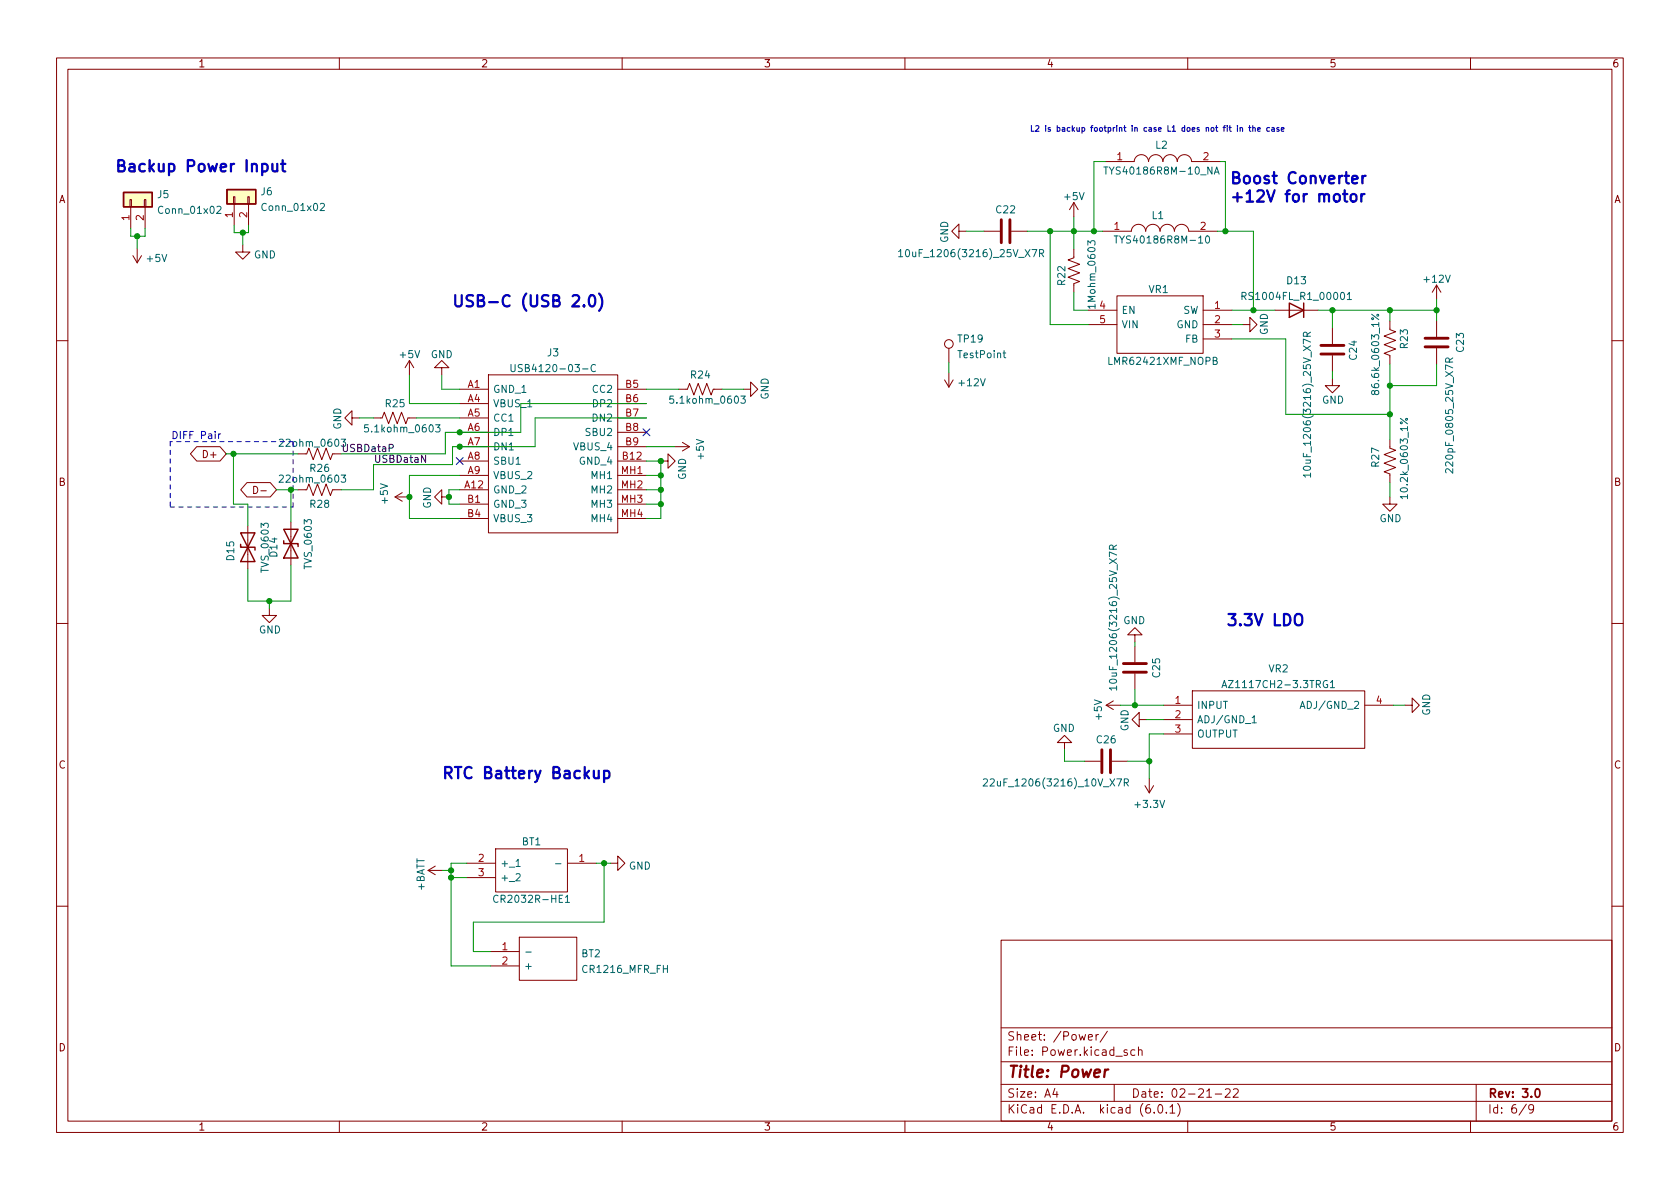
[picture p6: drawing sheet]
<svg xmlns="http://www.w3.org/2000/svg" width="297mm" height="210mm" viewBox="0 0 297 210" stroke-linecap="round" stroke-linejoin="round" font-family="sans-serif">
<g fill="none" stroke="#840000" stroke-width=".18">
<path d="M10 10.2h277v190.1h-277zM12 12.2h273v186.1h-273zM60 10.2v2M110 10.2v2M160 10.2v2M210 10.2v2M260 10.2v2M23 35.3h.2v1.3h-.2zM23.1 36.6v3.8M25.5 35.3h.3v1.3h-.3zM25.7 36.6v3.8M41.3 34.8h.2v1.3h-.2z"/>
<path d="M41.4 36.1v3.8M43.8 34.8h.3v1.3h-.3zM43.9 36.1v3.8M189.9 35.8v2.5M189.9 35.8l-.8 1.3M189.9 35.8l.7 1.3M195.5 28.6h5a1.27 1.27 0 0 1 1.3-1.3 1.27 1.27 0 0 1 1.3 1.3 1.27 1.27 0 0 1 1.2-1.3 1.27 1.27 0 0 1 1.3 1.3 1.27 1.27 0 0 1 1.3-1.3 1.27 1.27 0 0 1 1.3 1.3 1.27 1.27 0 0 1 1.2-1.3 1.27 1.27 0 0 1 1.3 1.3h5.1M23.5 45.2l.8 1.3M24.3 43.9v2.6M25 45.2l-.7 1.3M42.9 43.3v1.3h1.3l-1.3 1.2-1.2-1.2h1.2M169.5 40.9v-1.3l-1.2 1.3 1.2 1.3v-1.3h1.3"/>
<path d="M174 40.9h2.8M178.8 40.9h2.8M189.9 44.1v1.5l-1.1 .4 2.1 .7-2.1 .8 2.1 .8-2.1 .7 2.1 .8-1 .4v1.5M192.4 54.9h5.1M192.4 57.4h5.1M194.9 40.9h5.1a1.27 1.27 0 0 1 1.3-1.2 1.27 1.27 0 0 1 1.3 1.2 1.27 1.27 0 0 1 1.2-1.2 1.27 1.27 0 0 1 1.3 1.2 1.27 1.27 0 0 1 1.3-1.2 1.27 1.27 0 0 1 1.2 1.2 1.27 1.27 0 0 1 1.3-1.2 1.27 1.27 0 0 1 1.3 1.2h5.1M197.5 52.3h15.2v10.2h-15.2zM212.7 54.9h5.1M212.7 57.4h5.1M212.7 59.9h5.1M219.7 57.4h1.3v-1.3l1.2 1.3-1.2 1.3v-1.3M225.4 54.9h7.6"/>
<path d="M235.6 58v2.8M245.7 56.8v1.5l1.1 .4-2.1 .7 2.1 .8-2.1 .8 2.1 .7-2.1 .8 1 .4v1.5M254 50.4v2.6M254 56.8v2.8M254 50.4l-.8 1.3M254 50.4l.8 1.3M10 60.2h2M34.8 79h4.1l1.1 1.3-1.1 1.2h-4.1l-1.1-1.2zM62.2 73.9v-1.3l-1.2 1.3 1.2 1.3v-1.3h1.3M66 73.9h1.6l.3-1 .8 2 .8-2 .7 2 .8-2 .8 2 .3-1h1.6M72.4 63.7l-.8 1.3M72.4 63.7v2.6"/>
<path d="M72.4 63.7l.8 1.3M78.1 65h1.3l-1.3-1.3-1.3 1.3h1.3v1.3M81.3 68.8h5.1M81.3 79h5.1M81.3 71.4h5.1M81.3 73.9h5.1M81.3 76.4h5.1M86.4 66.3h22.8v27.9h-22.8zM109.2 68.8h5.1M109.2 79h5.1M109.2 71.4h5.1M109.2 73.9h5.1"/>
<path d="M109.2 76.4h5.1M119.4 79h2.5M120 68.8h1.5l.4-1 .8 2 .7-2 .8 2 .8-2 .7 2 .4-1h1.5M120.6 78.2l1.3 .8M121.9 79l-1.3 .8M131.4 68.8h1.3v-1.2l1.3 1.2-1.3 1.3v-1.3M167 67.2l.8 1.2M167.8 61.6v2.5M167.8 65.9v2.5M168.5 67.2l-.7 1.2M235.6 66.9v1.3h1.3l-1.3 1.3-1.3-1.3h1.3M235.6 62.9v2.8"/>
<path d="M245.7 77.7v1.5l1.1 .4-2.1 .8 2.1 .7-2.1 .8 2.1 .8-2.1 .7 1 .4v1.5M254 61.6v2.8M285 60.2h2M43.7 85.3h4.1l1.1 1.3-1.1 1.3h-4.1l-1.1-1.3zM43.8 93v7.6M44.9 86a.64 .64 0 0 1 .7 .6 .64 .64 0 0 1-.7 .7zM46.1 86.8h1M51.4 92.3v7.6M52.7 80.3h1.5l.4-1.1 .8 2.1 .7-2.1 .8 2.1 .8-2.1 .7 2.1 .4-1h1.5M52.7 86.6h1.5l.4-1 .8 2 .7-2 .8 2 .8-2 .7 2 .4-1h1.5M69.8 87.9l1.3 .7M69.8 87.9h2.6"/>
<path d="M71.1 87.1l-1.3 .8M78.1 87.9v-1.3l-1.3 1.3 1.3 1.2v-1.2h1.3M81.3 86.6h5.1M81.3 81.5h5.1M81.3 84.1h5.1M81.3 89.1h5.1M81.3 91.7h5.1M109.2 86.6h5.1M109.2 81.5h5.1M109.2 84.1h5.1M109.2 89.1h5.1M109.2 91.7h5.1"/>
<path d="M116.8 81.5h1.3v-1.2l1.3 1.2-1.3 1.3v-1.3M245.7 87.9v1.2h1.3l-1.3 1.3-1.2-1.3h1.2M10 110.2h2M47.6 107.6v1.2h1.3l-1.3 1.3-1.2-1.3h1.2M200.7 112.3h1.2l-1.2-1.3-1.3 1.3h1.3v1.2M200.7 114.3v2.8M200.7 119.1v2.8M285 110.2h2M188.2 131.3h1.3l-1.3-1.3-1.3 1.3h1.3v1.3M191.8 134.6h2.8M195.6 124.7h2.5M195.6 124.7l1.2 .8"/>
<path d="M196.6 134.6h2.8M196.8 123.9l-1.2 .8M201.4 127.2v-1.2l-1.2 1.2 1.2 1.3v-1.3h1.3M202.4 138.9l.8 1.3M203.2 137.7v2.5M204 138.9l-.8 1.3M205.7 124.7h5.1M205.7 127.2h5.1M205.7 129.8h5.1M210.8 122.2h30.5v10.1h-30.5zM241.3 124.7h5.1M248.4 124.7h1.3v-1.3l1.3 1.3-1.3 1.3v-1.3"/>
<path d="M75.7 153.9l1.3 .8M75.7 153.9h2.5M77 153.2l-1.3 .7M82.5 152.6h5.1M82.5 155.2h5.1M87.6 150.1h12.7v7.6h-12.7zM100.3 152.6h5.1M107.9 152.6h1.3v-1.2l1.3 1.2-1.3 1.3v-1.3M10 160.2h2M86.7 168.3h5.1M86.7 170.8h5.1M91.8 165.7h10.2v7.6h-10.2z"/>
<path d="M177 166.3h108v32h-108zM285 160.2h2M60 198.3v2M110 198.3v2M160 198.3v2M177 194.8h108M177 191.8h108M177 187.8h108M177 181.8h108M186.5 192.5l-.4 1h1M186.9 193v1M192.4 183.4l.7-.1v-.3l-.5-.1-.2 .2 .1 .8h.6"/>
<path d="M193.8 182.9v1M194.2 182.9l-.3 .1-.1 .2M195.8 182.4l-1.3 1.9M197 191.8v3M199.3 185.7l-.4-.1-.2 .2 .1 .3 .5 .1v.4h-.6M200.6 185.7l-.4-.1-.3 .3v.4l.2 .3h.5M201.3 185.8l.2-.2 .4 .1v.9M201.3 185.1v1.5M204.1 196.7v.1M204.9 195.4l.2-.1a.81 .81 0 0 1 .6 .7 .81 .81 0 0 1-.3 .8h-.2a.81 .81 0 0 1-.6-.6 .81 .81 0 0 1 .3-.8zM206.2 196.7v.1M206.9 195.8l.4-.5v1.5"/>
<path d="M206.9 196.8h.8M208.2 195.1a1.72 1.72 0 0 1 0 2.3M210 198.3v2M214.9 193.5h1.1M216.6 192.7l.6-.2 .2 .2 .1 .3-.9 1h.9M218.1 192.7l.5-.2 .3 .2v.3l-.9 1h.9M260 198.3v2M261 191.8v6.5M269.9 195.3l-1.3 1.9M271.2 196l-.3 .3h-.3l-.3-.3 .1-.6 .5-.1 .2 .2a.99 .99 0 0 1-.4 1.3h-.3"/>
<circle cx="167.8" cy="60.8" r=".76"/>
</g>
<path d="M271.6 192.6l.2-.1a.82 .82 0 0 1 .6 .7 .82 .82 0 0 1-.3 .8h-.2a.81 .81 0 0 1-.6-.6 .81 .81 0 0 1 .3-.8z" fill="none" stroke="#840000" stroke-width=".3"/>
<path d="M195.4 189.1l-.2 1.4M196 189.1l-.4 .1-.3 .3" fill="none" stroke="#840000" stroke-width=".4"/>
<g fill="none" stroke="#006464" stroke-width=".18">
<path d="M38.3 36.6l.5-.1 .3 .3-.8 .9h.8M56.6 36.1l.5-.1 .3 .3-.8 .9h.8M195.2 29.5h.7M195.5 29.5v1.3M214.7 30.8l.4-1.3 .4 1.3M214.8 30.4h.6M158.9 44.5l.3-.4v1.3M158.9 45.4h.7M183.8 44.8l.6-.1 .1-.1v-.3l-.7-.2v1.3M184.1 44.8l.4 .6M192.3 43.3v-.7l.5 .4 .1-.4h.6l.1 .2-.1 .5M197 41.7h.7"/>
<path d="M197.4 41.7v1.3M213.3 41.8l.1-.1a.68 .68 0 0 1 .5 .7 .68 .68 0 0 1-.5 .6l-.1-.1-.2-.4zM219.6 52.4l.6-.1 .1-.2v-.3l-.7-.1v1.3M219.9 52.4l.4 .6M231.1 59.5l-.1-.6-.1-.2-.3 .1-.2 .7h1.3M231.7 58.7l-.6 .5M238.2 52.1l.4-.4v1.3M238.2 53h.7M242.5 55.6l1.3 .9M49.4 77.8l.5-.1 .2 .3-.8 .9h.8M60.3 77.7h.8l-.4 .4 .4 .2v.5l-.2 .1-.6-.1M65.1 75.1h-.6l-.1 .6 .2-.1 .4 .1 .2 .1-.1 .5-.2 .1-.5-.1"/>
<path d="M77 75.1h.8l-.4 .5 .3 .1v.6l-.1 .1-.6-.1M90.4 64.5v1l.2 .2h.4l.1-.2v-1M105.3 64.6a.6 .6 0 0 0-.8 .4 .6 .6 0 0 0 .5 .7l.3-.1M119.1 70h-.6l-.1 .6 .2-.1 .4 .1 .1 .2v.4l-.2 .1-.5-.1M131 70h.8l-.4 .5 .3 .1v.6l-.2 .1-.5-.1M177.3 62.4h.5M177.5 62v1.1l.3 .2M243.1 69.3l.2-.2h.2l.3 .2-.1 .4-.4 .1-.2-.1-.2-.6h-.1l-.2 .1-.1 .3 .1 .2 .2 .1 .3-.3M247.6 74l1.3 .9M256.3 64l-.1-.6-.2-.1-.3 .1-.1 .6h1.3M256.9 63.3l-.6 .4M49.4 84.1l.5-.1 .2 .4-.8 .9h.8"/>
<path d="M60.3 84h.8l-.4 .5 .4 .1v.6l-.2 .1-.6-.1M196.8 97.1v-.6l-.2-.1-.3 .1-.1 .6h1.2M197.4 96.4l-.6 .4M231.7 84h-1.3l.4 .4M231.7 83.7v.7M248.9 87.8h-1.3l.4 .4M248.9 87.5v.7M256.9 82.9v.8l-.9-.8-.4 .2 .1 .5M173.9 137.8l.5-.1 .2 .4-.8 .9h.8M197.4 121.7h-1.2l.3 .3M197.4 121.3v.7M198.8 138.4l.6-.1 .1-.1v-.4l-.7-.1v1.3"/>
<path d="M199.1 138.4l.4 .6M216.1 121.6l.4-1.3 .4 1.3M216.2 121.2h.6M221.4 126.9l.4-.3v1.2M221.4 127.8h.7M229.9 125.3l.4-1.3 .4 1.3M230 124.9h.6M235.2 120.7l.4-.4v1.3M235.2 121.6h.7M88.1 158.4a.6 .6 0 0 0-.9 .4 .6 .6 0 0 0 .6 .8l.3-.1M91.3 154.6l.4-.1 .3 .4-.8 .9h.8M91.3 153.2h.7"/>
<path d="M98.2 152.7h1M100 158.7l.3-.4v1.3M100 159.6h.7M93 168.4h.9"/>
<circle cx="243.6" cy="55.8" r=".18"/>
<circle cx="248.7" cy="74.2" r=".18"/>
</g>
<path d="M177 38.9v4M178.6 38.9v4M252 59.8h4M233.6 62.6h4M233.6 61.1h4M252 61.3h4M198.6 118.9h4.1M198.6 117.3h4.1M194.8 132.6v4M196.3 132.6v4" fill="none" stroke="#840000" stroke-width=".51"/>
<path d="M21.8 34h5.1v2.6h-5.1zM40.1 33.5h5.1v2.6h-5.1zM228 53.6l2.5 1.3-2.5 1.2zM230.5 53.6v2.5M42.5 96.3v.5h2.6v.5M42.5 94.2h2.6l-2.6 5.1h2.6zM50.2 95.6v.5h2.5v.5M50.2 93.6h2.5l-2.5 5.1h2.5z" fill="none" stroke="#840000" stroke-width=".25"/>
<g fill="#ffffc2" stroke="#ffffc2" stroke-width=".18">
<path d="M21.8 34h5.1v2.6h-5.1z"/>
<path d="M40.1 33.5h5.1v2.6h-5.1z"/>
</g>
<path d="M68.8 79.2h.6l.1-.2v-.3l-.7-.1v1.2M75.2 80.5v1.3l-.7-1.3v1.3" fill="none" stroke="#0f0f0f" stroke-width=".18"/>
<g fill="none" stroke="#0000c2" stroke-width=".4">
<path d="M48.2 29l.1 1.2a.54 .54 0 0 0 .7-.1M49 29v1.3M49.7 29h.8M50 28.3v1.7l.1 .2 .4 .1M237.5 34.3h.7M237.7 33.6v1.8l.1 .2h.4M239 34.4a.54 .54 0 0 1 .8 .3v.6a.54 .54 0 0 1-.5 .4 .54 .54 0 0 1-.5-.4v-.6zM240.7 34.3v1.3M240.9 31.1v1.3M241.3 34.3a.51 .51 0 0 0-.6 .4M241.5 31.1a.51 .51 0 0 0-.6 .4M103.3 54v.1v.1l-.1-.1 .1-.1v.2"/>
<path d="M104.4 52.3a.47 .47 0 0 1 .8 .3 1.03 1.03 0 0 1-.6 1.6 1.33 1.33 0 0 1-.2-1.9zM105.9 51.9a2.29 2.29 0 0 1 0 3.1M229 108.9a.67 .67 0 0 1 .8-.3 .67 .67 0 0 1 .5 .6v.7a.67 .67 0 0 1-.7 .7 .67 .67 0 0 1-.7-.7zM105 136.3l.1 1.2a.54 .54 0 0 0 .8-.1M105.9 136.3v1.3M106.8 136.4l.6-.1 .4 .4v.5l-.2 .3-.2 .1-.6-.1M106.8 136.3v2"/>
</g>
<path d="M219.3 22.6h.3l.1 .6M220.8 22.6h.4M220.9 22.2v.9l.3 .1M221.5 22.6h.4v.6M221.5 22.2v1M222.4 22.9l.4-.1v-.2h-.3l-.1 .1v.5h.4M224.5 22.6h-.3l-.2 .1 .1 .5h.4M224.9 22.6h.4v.6M225.3 22.8l-.5 .2 .2 .2h.3M226.1 22.6h-.2l-.2 .1 .1 .1 .3 .1v.3h-.4M226.5 22.9l.5-.1v-.2h-.3l-.2 .1 .1 .5h.4" fill="none" stroke="#0000c2" stroke-width=".2"/>
<path d="M38.6 76.7v.9M39 76.7l-.4 .3" fill="none" stroke="#0000c2" stroke-width=".18"/>
<path d="M30.1 78.1v11.6M51.8 78.1h-21.7M30.1 89.7h21.7M51.8 89.7v-11.6" fill="none" stroke="#0000c2" stroke-width=".18" stroke-dasharray=".8 .8"/>
<g fill="none" stroke="#009600" stroke-width=".18">
<path d="M41.4 39.9v1.2h2.5v-1.2M189.9 38.3v5.8M195.5 28.6h-2.1v12.3M215.8 28.6h.9v12.3M23.1 40.4v1.4h2.6v-1.4M24.3 41.8v2.1M42.9 41.1v2.2M170.8 40.9h3.2M181.6 40.9h13.3M185.7 40.9v16.5h6.7M189.9 51.7v3.2h2.5M215.3 40.9h6.3v14"/>
<path d="M217.8 54.9h7.6M217.8 59.9h9.5v13.4h18.4M217.8 57.4h1.9M233 54.9h21M235.6 54.9v3.1M245.7 54.9v1.9M254 53v3.8M63.5 73.9h2.5M72.4 66.3v5.1h8.9M73.7 73.9h7.6M78.1 66.3v2.5h3.2M114.3 73.9h-19.7v5.1h-14.6v3.2h-14v4.4h-5.7"/>
<path d="M114.3 71.4h-22.2v5h-13.4v3.9h-18.4M114.3 79h5.1M114.3 68.8h5.7M127.6 68.8h3.8M167.8 64.1v1.8M235.6 65.7v1.2M245.7 64.4v13.3M254 64.4v3.8h-8.3M40 80.3h12.7M41.3 80.3v8.8h2.5v3.9M48.9 86.6h3.8M51.4 86.6v5.7"/>
<path d="M51.4 99.9v6.4h-7.6v-5.7M81.3 84.1h-8.9v7.6h8.9M81.3 86.6h-1.9v2.5h1.9M114.3 86.6h2.5M114.3 81.5h2.5v10.2h-2.5M114.3 84.1h2.5M114.3 89.1h2.5M245.7 85.3v2.6M47.6 106.3v1.3M200.7 113.5v.8M188.2 132.6v2h3.6M198.1 124.7h7.6"/>
<path d="M199.4 134.6h3.8M200.7 121.9v2.8M202.7 127.2h3M205.7 129.8h-2.5v7.9M246.4 124.7h2M78.2 153.9h1.6M79.8 155.2h2.7M82.5 152.6h-2.7v18.2h6.9M105.4 152.6h2.5M106.8 152.6v10.5h-23.1v5.2h3"/>
</g>
<path d="M113.7 75.8l1.2 1.3M114.9 75.8l-1.2 1.3M80.7 80.9l1.2 1.2M81.9 80.9l-1.2 1.2" fill="none" stroke="#000084" stroke-width=".18"/>
<g fill="#009600" stroke="#009600" stroke-width=".18">
<circle cx="200.7" cy="124.7" r=".46"/>
<circle cx="245.7" cy="54.9" r=".46"/>
<circle cx="254" cy="54.9" r=".46"/>
<circle cx="235.6" cy="54.9" r=".46"/>
<circle cx="245.7" cy="68.2" r=".46"/>
<circle cx="245.7" cy="73.3" r=".46"/>
<circle cx="203.2" cy="134.6" r=".46"/>
<circle cx="81.3" cy="79" r=".46"/>
<circle cx="79.4" cy="87.9" r=".46"/>
<circle cx="72.4" cy="87.9" r=".46"/>
<circle cx="81.3" cy="76.4" r=".46"/>
<circle cx="116.8" cy="84.1" r=".46"/>
<circle cx="116.8" cy="81.5" r=".46"/>
<circle cx="116.8" cy="86.6" r=".46"/>
<circle cx="116.8" cy="89.1" r=".46"/>
<circle cx="221.6" cy="54.9" r=".46"/>
<circle cx="189.9" cy="40.9" r=".46"/>
<circle cx="185.7" cy="40.9" r=".46"/>
<circle cx="193.4" cy="40.9" r=".46"/>
<circle cx="216.7" cy="40.9" r=".46"/>
<circle cx="41.3" cy="80.3" r=".46"/>
<circle cx="42.9" cy="41.1" r=".46"/>
<circle cx="24.3" cy="41.8" r=".46"/>
<circle cx="51.4" cy="86.6" r=".46"/>
<circle cx="47.6" cy="106.3" r=".46"/>
<circle cx="106.8" cy="152.6" r=".46"/>
<circle cx="79.8" cy="155.2" r=".46"/>
<circle cx="79.8" cy="153.9" r=".46"/>
</g>
<g font-size="2.8" fill="#0000c2">
<text x="20.2" y="30.4">Backup Power Input</text>
<text x="217.3" y="32.5">Boost Converter</text>
<text x="217.3" y="35.7">+12V for motor</text>
<text x="79.8" y="54.3">USB-C (USB 2.0)</text>
<text x="216.7" y="110.7">3.3V LDO</text>
<text x="78" y="137.7">RTC Battery Backup</text>
</g>
<text font-size="2.8" fill="#840000" x="178" y="190.6">Title: Power</text>
<g font-size="2.1" fill="#840000">
<text x="178" y="184">Sheet: /Power/</text>
<text x="178" y="186.7">File: Power.kicad_sch</text>
<text x="178" y="196.9">KiCad E.D.A. kicad (6.0.1)</text>
<text x="178" y="194.1">Size: A4</text>
<text x="200" y="194.1">Date: 02-21-22</text>
<text x="263" y="194.1">Rev: 3.0</text>
<text x="263" y="196.9">Id: 6/9</text>
</g>
<g font-size="1.8" fill="#840000">
<text x="35" y="11.9">1</text>
<text x="85" y="11.9">2</text>
<text x="135" y="11.9">3</text>
<text x="185" y="11.9">4</text>
<text x="235" y="11.9">5</text>
<text x="285" y="11.9">6</text>
<text x="10.3" y="35.9">A</text>
<text x="285.3" y="35.9">A</text>
<text x="36.3" y="81">D+</text>
<text x="10.3" y="85.9">B</text>
<text x="285.3" y="85.9">B</text>
<text x="10.3" y="135.9">C</text>
<text x="285.3" y="135.9">C</text>
<text x="10.3" y="185.9">D</text>
<text x="285.3" y="185.9">D</text>
<text x="35" y="199.9">1</text>
<text x="85" y="199.9">2</text>
<text x="135" y="199.9">3</text>
<text x="185" y="199.9">4</text>
<text x="235" y="199.9">5</text>
<text x="285" y="199.9">6</text>
</g>
<g font-size="1.8" fill="#a90000">
<text x="197.5" y="28.3">1</text>
<text x="212.7" y="28.3">2</text>
<text x="22.9" y="39" transform="rotate(-90 22.9 39)">1</text>
<text x="25.4" y="39" transform="rotate(-90 25.4 39)">2</text>
<text x="41.1" y="38.5" transform="rotate(-90 41.1 38.5)">1</text>
<text x="43.7" y="38.5" transform="rotate(-90 43.7 38.5)">2</text>
<text x="197" y="40.6">1</text>
<text x="212.2" y="40.6">2</text>
<text x="194.5" y="54.6">4</text>
<text x="194.5" y="57.1">5</text>
<text x="214.8" y="54.6">1</text>
<text x="214.8" y="57.1">2</text>
<text x="214.8" y="59.7">3</text>
<text x="82.7" y="68.6">A1</text>
<text x="82.7" y="71.1">A4</text>
<text x="110.6" y="68.6">B5</text>
<text x="110.6" y="71.1">B6</text>
<text x="82.7" y="73.7">A5</text>
<text x="82.7" y="76.2">A6</text>
<text x="110.6" y="73.7">B7</text>
<text x="110.6" y="76.2">B8</text>
<text x="82.7" y="78.7">A7</text>
<text x="82.7" y="81.3">A8</text>
<text x="82.7" y="83.8">A9</text>
<text x="109.9" y="83.8">MH1</text>
<text x="110.1" y="81.3">B12</text>
<text x="110.6" y="78.7">B9</text>
<text x="82.2" y="86.4">A12</text>
<text x="82.7" y="88.9">B1</text>
<text x="109.9" y="86.4">MH2</text>
<text x="109.9" y="88.9">MH3</text>
<text x="82.7" y="91.4">B4</text>
<text x="109.9" y="91.4">MH4</text>
<text x="207.8" y="124.5">1</text>
<text x="243.3" y="124.5">4</text>
<text x="207.8" y="127">2</text>
<text x="207.8" y="129.5">3</text>
<text x="84.6" y="152.4">2</text>
<text x="84.6" y="154.9">3</text>
<text x="102.4" y="152.4">1</text>
<text x="88.8" y="168">1</text>
<text x="88.8" y="170.6">2</text>
</g>
<g font-size="1.8" fill="#006464">
<text x="204.3" y="26.3">L2</text>
<text x="27.9" y="35">J5</text>
<text x="46.2" y="34.5">J6</text>
<text x="188.3" y="35.4">+5V</text>
<text x="196.3" y="30.9">TYS40186R8M-10_NA</text>
<text x="28.3" y="37.8">Conn_01x02</text>
<text x="46.6" y="37.3">Conn_01x02</text>
<text x="176.2" y="37.7">C22</text>
<text x="203.7" y="38.7">L1</text>
<text x="26.1" y="46.3">+5V</text>
<text x="44.9" y="45.7">GND</text>
<text x="160.3" y="45.5">10uF_1206(3216)_25V_X7R</text>
<text x="167.6" y="43" transform="rotate(-90 167.6 43)">GND</text>
<text x="198.2" y="43">TYS40186R8M-10</text>
<text x="188.3" y="50.4" transform="rotate(-90 188.3 50.4)">R22</text>
<text x="203.1" y="51.8">VR1</text>
<text x="220.4" y="53">RS1004FL_R1_00001</text>
<text x="227.6" y="50.3">D13</text>
<text x="251.9" y="50">+12V</text>
<text x="193.7" y="54.1" transform="rotate(-90 193.7 54.1)">1Mohm_0603</text>
<text x="198.2" y="55.5">EN</text>
<text x="198.2" y="58">VIN</text>
<text x="208" y="58">GND</text>
<text x="209.1" y="55.5">SW</text>
<text x="224.2" y="59.3" transform="rotate(-90 224.2 59.3)">GND</text>
<text x="70.8" y="63.3">+5V</text>
<text x="76.1" y="63.3">GND</text>
<text x="91.7" y="65.8">USB4120-03-C</text>
<text x="96.8" y="63">J3</text>
<text x="169.5" y="60.6">TP19</text>
<text x="169.6" y="63.3">TestPoint</text>
<text x="196.3" y="64.5">LMR62421XMF_NOPB</text>
<text x="209.6" y="60.6">FB</text>
<text x="239.9" y="63.6" transform="rotate(-90 239.9 63.6)">C24</text>
<text x="248.9" y="61.5" transform="rotate(-90 248.9 61.5)">R23</text>
<text x="258.8" y="62.2" transform="rotate(-90 258.8 62.2)">C23</text>
<text x="87.1" y="69.5">GND_1</text>
<text x="104.9" y="69.5">CC2</text>
<text x="119" y="71.4">5.1kohm_0603</text>
<text x="122.2" y="66.9">R24</text>
<text x="135.9" y="70.7" transform="rotate(-90 135.9 70.7)">GND</text>
<text x="169.7" y="68.3">+12V</text>
<text x="233.7" y="71.4">GND</text>
<text x="243.8" y="69.1" transform="rotate(-90 243.8 69.1)">86.6k_0603_1%</text>
<text x="60.3" y="76" transform="rotate(-90 60.3 76)">GND</text>
<text x="65.1" y="76.4">5.1kohm_0603</text>
<text x="68.2" y="72">R25</text>
<text x="87.1" y="72">VBUS_1</text>
<text x="87.1" y="74.5">CC1</text>
<text x="87.1" y="77.1">DP1</text>
<text x="103.7" y="77.1">SBU2</text>
<text x="104.9" y="74.5">DN2</text>
<text x="105" y="72">DP2</text>
<text x="49.9" y="79">22ohm_0603</text>
<text x="54.9" y="83.4">R26</text>
<text x="87.1" y="79.6">DN1</text>
<text x="87.1" y="82.2">SBU1</text>
<text x="101.6" y="79.6">VBUS_4</text>
<text x="102.6" y="82.2">GND_4</text>
<text x="124.5" y="81.1" transform="rotate(-90 124.5 81.1)">+5V</text>
<text x="231.8" y="82.9" transform="rotate(-90 231.8 82.9)">10uF_1206(3216)_25V_X7R</text>
<text x="243.8" y="82.5" transform="rotate(-90 243.8 82.5)">R27</text>
<text x="256.9" y="82.8" transform="rotate(-90 256.9 82.8)">220pF_0805_25V_X7R</text>
<text x="49.9" y="85.3">22ohm_0603</text>
<text x="54.9" y="89.8">R28</text>
<text x="68.6" y="89" transform="rotate(-90 68.6 89)">+5V</text>
<text x="76.2" y="90" transform="rotate(-90 76.2 90)">GND</text>
<text x="87.1" y="87.2">GND_2</text>
<text x="87.1" y="84.7">VBUS_2</text>
<text x="87.1" y="89.8">GND_3</text>
<text x="104.7" y="84.7">MH1</text>
<text x="104.7" y="87.2">MH2</text>
<text x="104.7" y="89.8">MH3</text>
<text x="121.3" y="84.9" transform="rotate(-90 121.3 84.9)">GND</text>
<text x="248.9" y="87.5" transform="rotate(-90 248.9 87.5)">10.2k_0603_1%</text>
<text x="87.1" y="92.3">VBUS_3</text>
<text x="104.7" y="92.3">MH4</text>
<text x="243.9" y="92.3">GND</text>
<text x="41.4" y="99" transform="rotate(-90 41.4 99)">D15</text>
<text x="47.5" y="101" transform="rotate(-90 47.5 101)">TVS_0603</text>
<text x="49" y="98.4" transform="rotate(-90 49 98.4)">D14</text>
<text x="55.1" y="100.4" transform="rotate(-90 55.1 100.4)">TVS_0603</text>
<text x="45.8" y="112">GND</text>
<text x="198.6" y="110.4">GND</text>
<text x="205.1" y="119.7" transform="rotate(-90 205.1 119.7)">C25</text>
<text x="224.3" y="118.9">VR2</text>
<text x="197.5" y="120.6" transform="rotate(-90 197.5 120.6)">10uF_1206(3216)_25V_X7R</text>
<text x="211.6" y="125.3">INPUT</text>
<text x="217.3" y="121.7">AZ1117CH2-3.3TRG1</text>
<text x="230.6" y="125.3">ADJ/GND_2</text>
<text x="186.1" y="129.4">GND</text>
<text x="194" y="131.4">C26</text>
<text x="194.8" y="127.2" transform="rotate(-90 194.8 127.2)">+5V</text>
<text x="199.5" y="129.3" transform="rotate(-90 199.5 129.3)">GND</text>
<text x="211.6" y="127.9">ADJ/GND_1</text>
<text x="211.6" y="130.4">OUTPUT</text>
<text x="252.9" y="126.6" transform="rotate(-90 252.9 126.6)">GND</text>
<text x="175.3" y="139.1">22uF_1206(3216)_10V_X7R</text>
<text x="200.9" y="142.9">+3.3V</text>
<text x="92.3" y="149.5">BT1</text>
<text x="88.4" y="153.3">+_1</text>
<text x="88.4" y="155.8">+_2</text>
<text x="111.2" y="153.8">GND</text>
<text x="75.1" y="157.5" transform="rotate(-90 75.1 157.5)">+BATT</text>
<text x="88.1" y="159.6">CR2032R-HE1</text>
<text x="92.6" y="171.4">+</text>
<text x="102.8" y="169.3">BT2</text>
<text x="103.2" y="172">CR1216_MFR_FH</text>
</g>
<text font-size="1.8" fill="#0000c2" x="30.2" y="77.6">DIFF Pair</text>
<g font-size="1.8" fill="#0f0f0f">
<text x="60.3" y="79.9">USBDataP</text>
<text x="66" y="81.8">USBDataN</text>
</g>
<text font-size="1.4" fill="#0000c2" x="182" y="23.3">L2 is backup footprint in case L1 does not fit in the case</text>
</svg>
